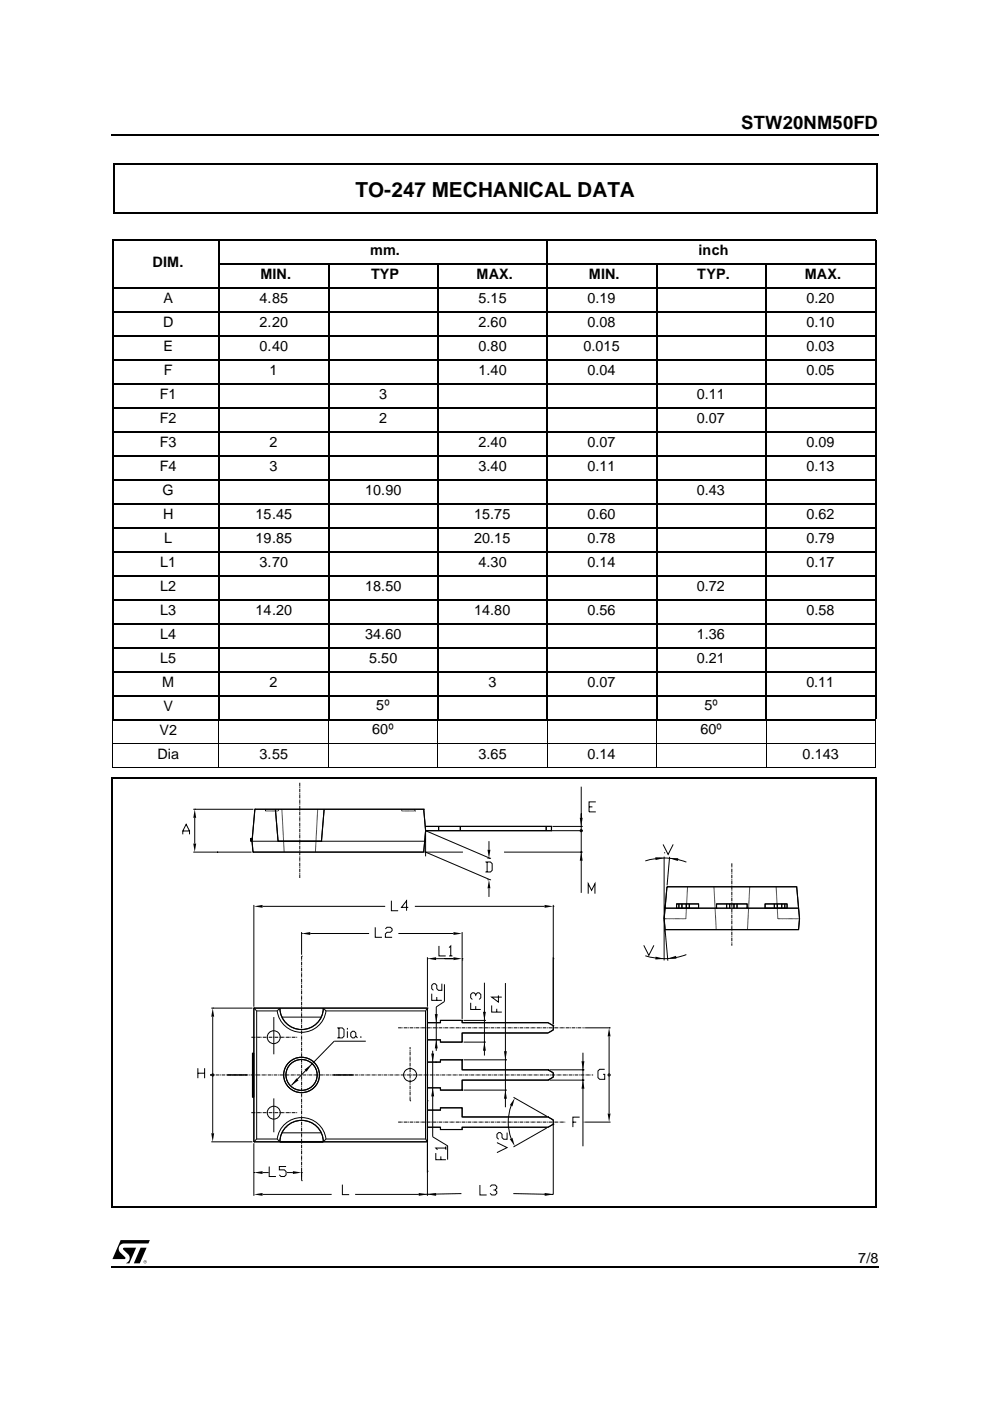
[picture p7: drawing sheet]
<svg xmlns="http://www.w3.org/2000/svg" width="210mm" height="297mm" viewBox="0 0 210 297" stroke-linecap="round" stroke-linejoin="round" font-family="sans-serif">
<path d="M26.1 264.6l2.8-.1-1.5 3.4-.7-.1a1.17 1.17 0 0 0 .5-1.9l-1.1-1zM29.8 264.5h1.3l-1.5 3.4h-1.2zM25.6 262.9h6.2l-.3 .7h-5.2a1.12 1.12 0 0 0-1.1 .8 1.12 1.12 0 0 0 .3 1.2l1.1 1-.1 .3-2.7 .1z" fill="#000"/>
<path d="M30.4 267.5a.35 .35 0 0 1 .7 0 .35 .35 0 0 1-.7 0zM30.5 267.5a.3 .3 0 0 0 .6 0 .3 .3 0 0 0-.6 0zM30.6 267.3l.3 .1v.3l-.1-.2-.2 .2zM30.7 267.4h.2z" fill="#231f20"/>
<path d="M23.6 28.4l.1 .3zM186.3 28.4l.1 .3zM23.6 268.4l.1 .3zM186.3 268.4l.1 .3z" fill="#000"/>
<path d="M23.7 28.5h162.6M23.7 268.6h162.6" fill="none" stroke="#000" stroke-width=".25"/>
<path d="M23.7 164.8h162v90.9h-162z" fill="#fff"/>
<path d="M23.7 164.9h162.2M23.8 164.7v91.1M185.8 164.8v91.2M23.6 255.9h162.2" fill="none" stroke="#000" stroke-width=".25"/>
<g fill="#fff">
<path d="M23.9 43.8l162.7 .1z"/>
<path d="M186.5 43.8l.1 120.2z"/>
<path d="M23.9 164h162.6z"/>
<path d="M23.9 43.8l.1 120.2z"/>
</g>
<g fill="none" stroke="#000" stroke-width=".25">
<path d="M23.8 51h161.9M23.9 51v101.4M46.3 56.1h139.4M46.5 50.8v101.8M69.7 55.8v96.8M92.9 55.8v96.8M116.1 50.8v101.8M139.3 55.8v96.8M162.5 55.8v96.8M185.7 51v101.4M23.8 61.1h161.9M23.8 66.2h161.9"/>
<path d="M23.8 71.3h161.9M23.8 76.4h161.9M23.8 81.5h161.9M23.8 86.5h161.9M23.8 91.6h161.9M23.8 96.7h161.9M23.8 101.8h161.9M23.8 106.9h161.9M23.8 111.9h161.9M23.8 117h161.9M23.8 122.1h161.9M23.8 127.2h161.9"/>
<path d="M23.8 132.3h161.9M23.8 137.3h161.9M23.8 142.4h161.9M23.8 147.5h161.9M23.8 152.6h161.9"/>
</g>
<path d="M23.8 157.6h161.8M23.9 152.6v10M46.4 152.4v10.4M69.6 152.4v10.4M92.8 152.4v10.4M116 152.4v10.4M139.2 152.4v10.4M162.4 152.4v10.4M185.6 152.6v10M23.8 162.7h161.8" fill="none" stroke="#000" stroke-width=".21"/>
<path d="M24.2 34.8h162M24.2 34.6v10.5M186 34.8v10.5M24.1 45.1h161.9" fill="none" stroke="#000" stroke-width=".34"/>
<path d="M38.7 165.8h130.9v87.7h-130.9z" fill="#fff"/>
<g fill="none" stroke="#000" stroke-width=".21">
<path d="M38.8 176.9v-.7l.7-1.4 .7 1.4v.7M38.8 176.2h1.4M41 171.6h12.7M41.3 171.6h.1M41.3 173.4v5.4M53.1 178.3h.3zM53.1 178.1h.3M53.1 178.2h.3M53.1 177.9h.4M53.1 178h.4M53.1 178.1h.4M53.5 177.8h-.4v.6h36.9"/>
<path d="M54 171.6h.1M54 171.6h35.8M54 171.6l-.6 6.8 .2 2.3M58.4 171.6l.6 6.8M68.7 171.6l-.5 6.8M87.9 171.9h.1M89.8 171.6h.1M89.8 171.6l.4 4.5M90.2 175.2h26.7M90.2 176.1v5.5M90.2 176.1h26.7M90.2 176.1l13.7 5.9"/>
<path d="M90.2 176.1l-.4 4.6M93 175.2v.9M97.6 175.2v.9M103.7 178.3v1.9M115.8 175.2v.9M116.9 175.2v.9M116.9 176.1h.1M116.9 175.2h.1M117.2 176.1h6.3M117.2 175.2h6.3M123.2 175.2h.1M123.2 176.1h.1"/>
<path d="M123.2 166.8v22.5M124.9 171.1h.7M126.3 170h-1.4v2.1h1.4M140.6 179l1.1 2.2 1-2.2M41 180.7h12.3M46 180.7h.1M53.6 180.7h.1M53.6 180.7h36.2M53.8 191.9v21.5M55.7 192.2h26M63.9 197.9h.1M63.9 197.6v4.8"/>
<path d="M65.8 197.9h12.5M79.6 196.6v2.1h1.4M81.7 197l.4-.4h.7l.3 .4v.3l-.3 .4h-.7l-.4 .3v.7h1.4M83 191v2.1h1.4M84.5 197.9h11.6M86.6 192.4h-1.5l1.1-1.4v2.1M88 192.2h27.5M89.8 180.7h.1M90.1 180.7h8.1M90.2 180.7l13.7 5.8M98 197.6v18.4M102.9 182.8h1.1l.4 .3v1.4l-.4 .4h-1.1"/>
<path d="M103.3 182.8v2.1M103.4 186.5h.2M103.4 182h.2M103.7 182h.1M103.7 188.3v1.9M103.9 186.5h.1M103.9 182h.1M106.9 180.7h16.6M117.3 192.2h.1M117.3 191.9v25.3M124.7 189.5v-2.1l.7 1.4 .7-1.4v2.1M136.8 182.5a13.2 13.2 0 0 1 8.7 .3"/>
<path d="M140.8 194.8h.1M140.8 180.8h.1M140.8 181.6v22M140.8 194.8l.8 8.9M141 192.6h28.3M141.4 188h.1M141.4 188h27.5l.6 6.8-.2 2.3h-28.3M141.4 188l-.6 6.8M142 181.7l-.6 6M143.4 192.6v-1h4.7v1M143.9 191.6v1M144.6 191.6v1"/>
<path d="M145.5 191.6v1M146.1 191.6v1M151.9 192.6v-1h6.5v1M154.1 191.6v1M154.7 191.6v1M155.6 191.6v1M156.3 191.6v1M162.2 192.6v-1h4.7v1M164.2 191.6v1M164.8 191.6v1M165.7 191.6v1M166.4 191.6v1"/>
<path d="M44.8 213.7h8.7M45.1 213.7h.1M45.1 215.6v24.7M53.8 213.7h.1M53.8 213.7v28.4M53.8 213.7h36.8M53.8 213.7l.6 .6M54.4 214.3h4.4M54.4 214.3v27.2M58.1 215.6v7.9M58.8 214.3l.5-.6a4.6 4.6 0 0 0 4.6 4.6 4.6 4.6 0 0 0 4.6-4.6l.6 .6M58.8 214.3a5.2 5.2 0 0 0 5.1 4.6 5.2 5.2 0 0 0 5.2-4.6"/>
<path d="M59.8 215.6h8.3M63.9 202.7h.1M69.1 214.3h21.1M71.5 217.9h1.1l.3 .4v1.4l-.3 .4h-1.1M71.9 217.9v2.2M73.7 217.9v.4M73.7 218.6v1.5M74.4 219l.3-.4h.4l.3 .4v.7l-.3 .4h-.4l-.3-.4zM75.4 219.7l.4 .4M76.5 219.7v.4M90.2 214.3v27.2M90.6 216.8h2.8v-.5h4.6v.5h18.2l1.1 .7"/>
<path d="M90.6 213.7h.1M90.6 203.3h.1M90.6 203v10.4M90.6 213.7v39.8M90.6 213.7l-.4 .6M91.5 210.7v1.4h2.2M92.5 203.3h3.6M92.5 216.8h.1M92.6 211.4v.7M93.1 200.6v2.1h1.4M93.7 208.6v1.4h-.7l-.4-.4v-.7l-.3-.3h-.4l-.4 .3v.7l.4 .4M94.2 208.7v3.6l-1.7 1.2v9.3"/>
<path d="M95.2 200.9l.4-.3v2.1M95.2 202.7h.7M98 216.3h.1M98 203.3h.1M98 203.6h.1M98.3 216.3h4.7M99.8 212.6v1.4h2.1M100.9 211.2v-.4l-.4-.3h-.3l-.4 .3v.8l.4 .3M100.9 210.8l.3-.3h.4l.3 .3v.8l-.3 .3M100.9 213.3v.7M102.7 216.3h.1M102.7 208.4v15.4"/>
<path d="M104.2 213.2v1.4h2.2M105.3 213.9v.7M105.7 211v1.5l-1.5-1.1h2.2M107.2 208.4v26.4M117.3 217.5h.1M117.3 203.3h.1M117.3 217.5v.9l-1.1 .6h-18.2v1.9h-4.6v-.4h-2.8M123.7 217.9h.1M124.1 217.9h5.3M129.1 217.9h.1M129.1 219.7v16.4M136.5 200.4l1.1 2.2 1-2.2"/>
<path d="M145.5 202.4a13.2 13.2 0 0 1-8.7 .2M42 226.5v2.1M42 227.5h1.4M43.4 226.5v2.1M53.5 223.3v9.4M53.6 223.3v9.3M53.7 223.2v9.4M58.1 232.9v7.2M60.7 238.9h.1M77.6 220.8h-6.7l-9.1 9.3M86.9 233.4h.1M86.9 229.3h.1"/>
<path d="M86.9 226.6h.1M90.6 235.4h2.8v-.5h4.6v1.9h18.2M90.6 233.4h.1M90.6 225.2h2.8v-.5h4.6v2.1h18.2M91.7 222.8v18.2l3.2 1.9v3M92.3 225.2h.1M98 231.1h.1M98 224.7h.1M98.3 231.1h9.2M98.3 220.9h4.7M98.3 224.7h9.2M107.2 224.7h.1"/>
<path d="M108.4 234.4a10.1 10.1 0 0 0 0 7M108.9 232.6l7 4.1M115.9 239.2l-7 4M116.2 236.8h.1M116.2 229h.1M116.2 229h-18.2v2.1h-4.6v-.5h-2.8M116.2 226.8h.1M116.2 226.8l1.1 .7v.9l-1.1 .6M116.2 236.8l1.1 .7v15.7l-8.5-.1M116.5 229h7.4M116.5 226.8h7.4M117.3 238.4l-1.1 .6h-18.2v.5h-4.6v-.5h-2.8"/>
<path d="M117.3 238.4h.1M121.5 237.9h.7M122.9 236.9h-1.4v2.1M123.6 226.8h.1M123.6 223.2v19.8M123.7 237.9h.1M124.1 237.9h5.3M128.2 226.7h-1.1l-.3 .4v1.4l.3 .3h1.1v-1h-.3M44.8 242.1h8.7M53.8 242.1h.1M53.8 248.6h.1M53.8 242.4v11.1"/>
<path d="M54.4 241.5h4.4M54.4 241.5l-.6 .6M55.7 253.2h14.6M55.7 248.6h1.2M57.1 247.3v2.1h1.4M58.8 241.5l.5 .6a4.6 4.6 0 0 1 4.6-4.6 4.6 4.6 0 0 1 4.6 4.6l.6-.6M58.8 241.5a5.2 5.2 0 0 1 5.1-4.5 5.2 5.2 0 0 1 5.2 4.5M59.8 240.2h8.3M60.7 247.3h-1.5v.7h1.1l.4 .4v.7l-.4 .3h-.7l-.4-.3M60.8 248.6h1.3M63.9 250.3h.1M63.9 248.6h.1"/>
<path d="M63.9 242.1h.1M63.9 248.3v1.7M69.1 241.5h21.1M72.6 251.2v2.1h1.4M90.2 241.5l.4 .6h-36.8M90.6 253.2h.1M90.6 248.3h.1M92.4 244.5v1.4h2.1M93.5 245.2v.7M94.5 243.4h-2.1l.4 .4M94.5 243.1v.7M97.8 253.1l-22.5 .1"/>
<path d="M101.8 251.2v2.2h1.4M103.9 251.6l.4-.4h.7l.3 .4v.3l-.3 .4h-.4M105 252.3l.3 .3v.4l-.3 .4h-.7l-.4-.4M105.4 242.3l2.1 1-2.1 1.1M107.5 240.1v1.4h-.7l-.4-.3v-.7l-.3-.4h-.4l-.3 .4v.7l.3 .3"/>
<circle cx="123.2" cy="176.1" r=".23"/>
<circle cx="58" cy="219.9" r="1.37"/>
<circle cx="45.1" cy="227.9" r=".23"/>
<circle cx="58" cy="235.9" r="1.37"/>
<circle cx="63.9" cy="227.9" r="3.3"/>
<circle cx="63.9" cy="227.9" r="3.8"/>
<circle cx="87" cy="227.9" r="1.37"/>
<circle cx="129.1" cy="227.9" r=".23"/>
</g>
<path d="M63.6 186.1v-20.3M155.2 183v17.5M53.3 219.9h9.8M63.9 202.7v47.6M84.4 217.9h39.3M44.5 227.9h81.3M53.3 235.9h9.8M53.5 232.6h.3M53.5 223.2h.3M84.4 237.9h35.5M86.9 233.4v-11.4" fill="none" stroke="#000" stroke-width=".21" stroke-dasharray=".8 .2 .2 .2" stroke-linecap="butt"/>
<g fill="none" stroke="#000" stroke-width=".24">
<path d="M54 171.6h35.8l.4 4.5-.4 4.6h-36.2l-.2-2.3zM58.4 171.6l.6 6.8h9.2l.5-6.8M90.2 175.2h26.7v.9h-26.7M93 175.2v.9M97.6 175.2v.9M115.8 175.2v.9M141 192.6h28.3M141.4 188h27.5l.6 6.8-.2 2.3h-28.3l-.2-2.3zM143.5 192.6v-1h4.6v1M143.9 191.6v1M144.6 191.6v1M145.5 191.6v1"/>
<path d="M146.2 191.6v1M151.9 192.6v-1h6.5v1M154.1 191.6v1M154.7 191.6v1M155.6 191.6v1M156.3 191.6v1M162.2 192.6v-1h4.7v1M164.2 191.6v1M164.8 191.6v1M165.7 191.6v1M166.4 191.6v1M53.8 213.7h36.8v28.4h-36.8z"/>
<path d="M59.3 213.7a4.6 4.6 0 0 0 4.6 4.6 4.6 4.6 0 0 0 4.6-4.6M90.6 216.8h2.8v-.5h4.6v.5h18.2l1.1 .7v.9l-1.1 .6h-18.2v1.9h-4.6v-.4h-2.8M44.5 227.9h.1M90.6 225.2h2.8v-.5h4.6v2.1h18.2l1.1 .7v.9l-1.1 .6h-18.2v2.1h-4.6v-.5h-2.8M90.6 235.4h2.8v-.5h4.6v1.9h18.2l1.1 .7v.9l-1.1 .6h-18.2v.5h-4.6v-.5h-2.8M59.3 242.1a4.6 4.6 0 0 1 4.6-4.6 4.6 4.6 0 0 1 4.6 4.6M59.3 242.1h9.2h-9.2"/>
<circle cx="63.9" cy="227.9" r="3.8"/>
<circle cx="64" cy="227.9" r="3.3"/>
</g>
<g fill="#000">
<path d="M41 178.8h.6l-.3 1.9zM41.3 171.6l.3 1.8h-.6zM122.9 173.4h.6l-.3 1.8zM53.8 192.2l1.9-.3v.6zM63.9 197.9l1.9-.3v.6zM96.1 197.6l1.9 .3-1.9 .3zM103.7 186.5l.3 1.8h-.6zM103.4 180.2h.6l-.3 1.8zM115.5 191.9l1.8 .3-1.8 .3zM123.2 180.7l.3 1.8h-.6zM139 181.7l1.8 .2-1.8 .4zM141.9 182h1.9l-.1 .6z"/>
<path d="M45.1 213.7l.3 1.9h-.6zM92.2 215h.6l-.3 1.8zM90.6 203.3l1.9-.3v.6zM96.1 203l1.9 .3-1.9 .3zM102.4 214.5h.6l-.3 1.8zM129.1 217.9l.3 1.8h-.6zM139 202.8l1.8 .5-1.8 .1zM141.6 203.2l1.7-.5 .1 .6zM62.9 228.6l.4 .5-1.5 1zM64.6 226.8l1.4-1.1-1 1.5zM91.7 230.6l.3 1.9h-.6zM91.4 223.4h.6l-.3 1.8z"/>
<path d="M92.5 220.5l.3 1.8h-.6zM102.7 220.9l.3 1.9h-.6zM107.2 231.1l.3 1.8h-.6zM106.9 222.9h.6l-.3 1.8zM109.1 232.8l-.5 1.8-.5-.3zM123.6 229l.3 1.8h-.6zM123.3 225h.6l-.3 1.8zM128.8 236.1h.6l-.3 1.8zM44.8 240.3h.6l-.3 1.8zM53.8 253.2l1.9-.3v.6zM53.8 248.6l1.9-.3v.6zM62.1 248.3l1.8 .3-1.8 .3z"/>
<path d="M88.8 252.9l1.8 .3-1.8 .3zM90.6 253.2l1.9-.3v.6zM108.1 241.5l.5-.3 .5 1.8zM115.5 252.9l1.8 .3-1.8 .3z"/>
</g>
<path d="M48.1 227.9h4.3M70.7 227.9h4.3" fill="none" stroke="#000" stroke-width=".3"/>
<g fill="none" stroke="#000" stroke-width=".21" stroke-dasharray=".2 .1" stroke-linecap="butt">
<path d="M56.3 171.9h2.8v-.3M56.3 171.9v-.3M85.2 171.9h2.7M85.2 171.9v-.3M87.9 171.9v-.3M60.2 180.7l-.4-9.1M66.9 180.7l.5-9.1M140.8 194.8h4.6M145.4 194.8l.4-6.8M151.9 197.1l-.5-9.1M158.5 197.1l.5-9.1M164.9 194.8l-.3-6.8"/>
<path d="M169.5 194.8h-4.6"/>
</g>
<text font-size="4.4" x="75.4" y="41.7">TO-247 MECHANICAL DATA</text>
<text font-size="3.9" x="157.2" y="27.4">STW20NM50FD</text>
<g font-size="3">
<text x="32.4" y="56.7">DIM.</text>
<text x="55.2" y="59.2">MIN.</text>
<text x="78.5" y="54.2">mm.</text>
<text x="78.7" y="59.2">TYP</text>
<text x="101" y="59.2">MAX.</text>
<text x="124.8" y="59.2">MIN.</text>
<text x="147.8" y="59.2">TYP.</text>
<text x="148.1" y="54.2">inch</text>
<text x="170.6" y="59.2">MAX.</text>
<text x="34.6" y="64.3">A</text>
<text x="55.1" y="64.3">4.85</text>
<text x="101.5" y="64.3">5.15</text>
<text x="124.6" y="64.3">0.19</text>
<text x="171" y="64.3">0.20</text>
<text x="34.6" y="69.4">D</text>
<text x="55.1" y="69.4">2.20</text>
<text x="101.5" y="69.4">2.60</text>
<text x="124.6" y="69.4">0.08</text>
<text x="171" y="69.4">0.10</text>
<text x="34.6" y="74.5">E</text>
<text x="55.1" y="74.5">0.40</text>
<text x="101.5" y="74.5">0.80</text>
<text x="123.7" y="74.5">0.015</text>
<text x="171" y="74.5">0.03</text>
<text x="34.7" y="79.6">F</text>
<text x="57.2" y="79.6">1</text>
<text x="101.5" y="79.6">1.40</text>
<text x="124.6" y="79.6">0.04</text>
<text x="171" y="79.6">0.05</text>
<text x="33.9" y="84.6">F1</text>
<text x="33.9" y="89.7">F2</text>
<text x="80.4" y="84.6">3</text>
<text x="80.4" y="89.7">2</text>
<text x="147.8" y="84.6">0.11</text>
<text x="147.8" y="89.7">0.07</text>
<text x="33.9" y="94.8">F3</text>
<text x="57.2" y="94.8">2</text>
<text x="101.5" y="94.8">2.40</text>
<text x="124.6" y="94.8">0.07</text>
<text x="171" y="94.8">0.09</text>
<text x="33.9" y="99.9">F4</text>
<text x="57.2" y="99.9">3</text>
<text x="101.5" y="99.9">3.40</text>
<text x="124.6" y="99.9">0.11</text>
<text x="171" y="99.9">0.13</text>
<text x="34.5" y="105">G</text>
<text x="77.4" y="105">10.90</text>
<text x="147.8" y="105">0.43</text>
<text x="34.6" y="110.1">H</text>
<text x="54.2" y="110.1">15.45</text>
<text x="100.5" y="110.1">15.75</text>
<text x="124.6" y="110.1">0.60</text>
<text x="171" y="110.1">0.62</text>
<text x="34.8" y="115.2">L</text>
<text x="54.2" y="115.2">19.85</text>
<text x="100.5" y="115.2">20.15</text>
<text x="124.6" y="115.2">0.78</text>
<text x="171" y="115.2">0.79</text>
<text x="34" y="120.3">L1</text>
<text x="34" y="125.4">L2</text>
<text x="55.1" y="120.3">3.70</text>
<text x="77.4" y="125.4">18.50</text>
<text x="101.5" y="120.3">4.30</text>
<text x="124.6" y="120.3">0.14</text>
<text x="147.8" y="125.4">0.72</text>
<text x="171" y="120.3">0.17</text>
<text x="34" y="130.4">L3</text>
<text x="54.2" y="130.4">14.20</text>
<text x="100.5" y="130.4">14.80</text>
<text x="124.6" y="130.4">0.56</text>
<text x="171" y="130.4">0.58</text>
<text x="34" y="135.5">L4</text>
<text x="77.4" y="135.5">34.60</text>
<text x="147.8" y="135.5">1.36</text>
<text x="34" y="140.6">L5</text>
<text x="78.3" y="140.6">5.50</text>
<text x="147.8" y="140.6">0.21</text>
<text x="34.4" y="145.7">M</text>
<text x="57.2" y="145.7">2</text>
<text x="103.6" y="145.7">3</text>
<text x="124.6" y="145.7">0.07</text>
<text x="171" y="145.7">0.11</text>
<text x="33.8" y="155.9">V2</text>
<text x="34.6" y="150.8">V</text>
<text x="78.9" y="155.5">60º</text>
<text x="79.8" y="150.4">5º</text>
<text x="148.5" y="155.5">60º</text>
<text x="149.4" y="150.4">5º</text>
<text x="33.4" y="160.9">Dia</text>
<text x="55.1" y="160.9">3.55</text>
<text x="101.5" y="160.9">3.65</text>
<text x="124.6" y="160.9">0.14</text>
<text x="170.1" y="160.9">0.143</text>
<text x="182" y="267.7">7/8</text>
</g>
</svg>
